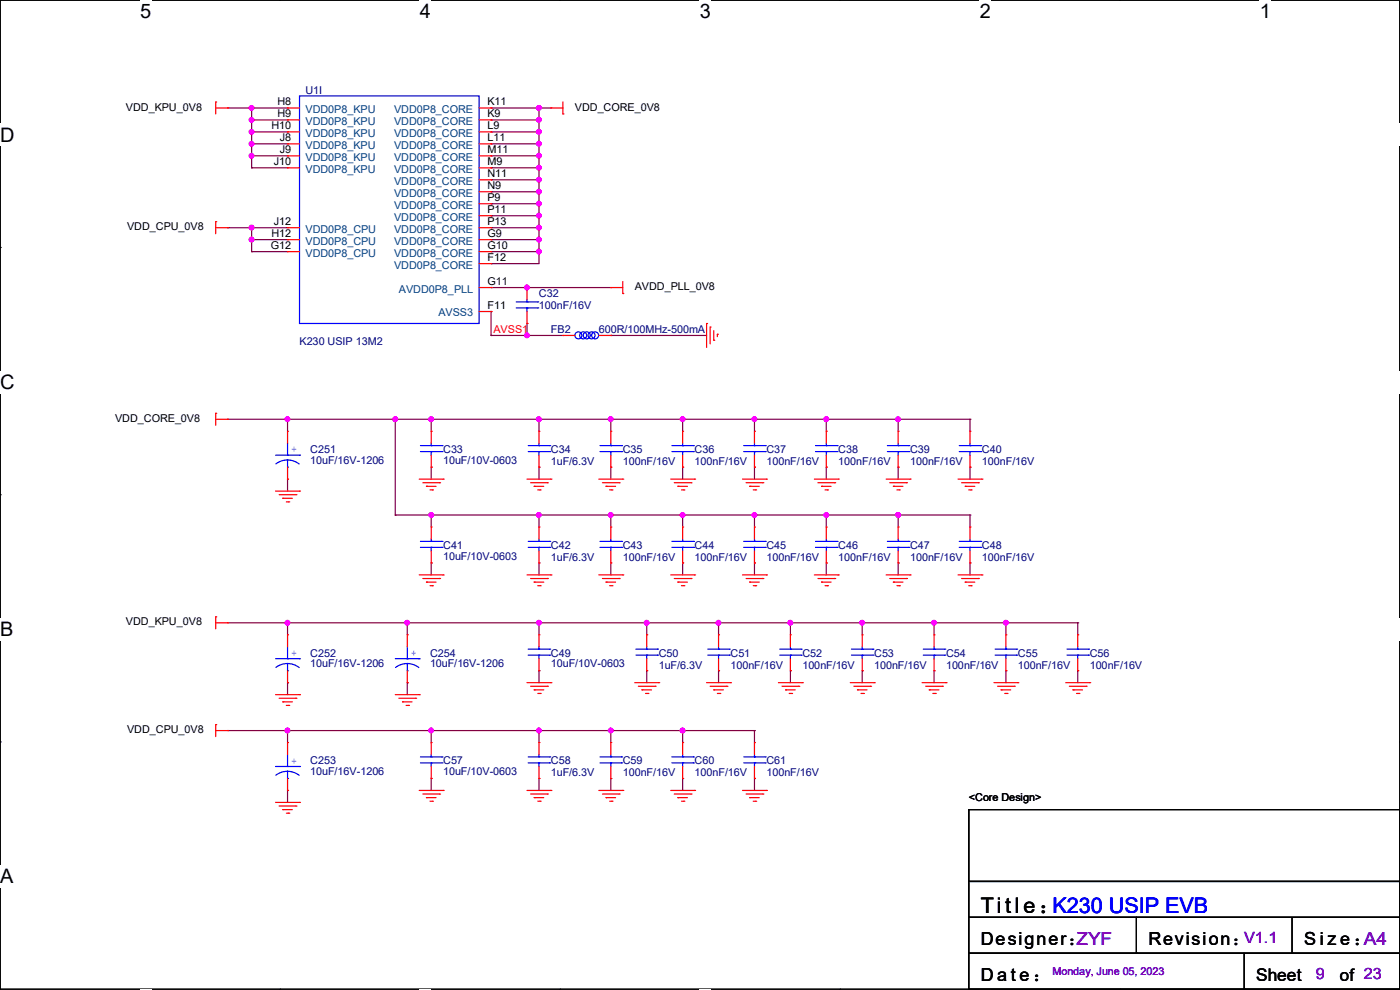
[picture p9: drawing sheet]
<svg xmlns="http://www.w3.org/2000/svg" width="297mm" height="210mm" viewBox="0 0 297 210" stroke-linecap="round" stroke-linejoin="round" font-family="sans-serif">
<path d="M0 0h297v209.8h-297z" fill="none" stroke="#000" stroke-width=".25"/>
<g fill="#fff">
<path d="M29.7 0h2.4v4.8h-2.4z"/>
<path d="M29.7 209.8h2.4v.2h-2.4z"/>
</g>
<path d="M59.4 0h.1M59.4 209.8h.1" fill="none" stroke="#000" stroke-width=".25"/>
<g fill="#fff">
<path d="M89.1 0h2.3v4.8h-2.3z"/>
<path d="M89.1 209.8h2.3v.2h-2.3z"/>
</g>
<path d="M118.8 0h.1M118.8 209.8h.1" fill="none" stroke="#000" stroke-width=".25"/>
<g fill="#fff">
<path d="M148.5 0h2.3v4.8h-2.3z"/>
<path d="M148.5 209.8h2.3v.2h-2.3z"/>
</g>
<path d="M178.2 0h.1M178.2 209.8h.1" fill="none" stroke="#000" stroke-width=".25"/>
<g fill="#fff">
<path d="M207.9 0h2.3v4.8h-2.3z"/>
<path d="M207.9 209.8h2.3v.2h-2.3z"/>
</g>
<path d="M237.6 0h.1M237.6 209.8h.1" fill="none" stroke="#000" stroke-width=".25"/>
<g fill="#fff">
<path d="M267.3 0h2.3v4.8h-2.3z"/>
<path d="M267.3 209.8h2.3v.2h-2.3z"/>
<path d="M0 26.2h3.1v4.8h-3.1z"/>
<path d="M297 26.2v4.8z"/>
<path d="M0 78.7h3.1v4.7h-3.1z"/>
<path d="M297 78.7v4.7z"/>
</g>
<path d="M0 52.5h.1M297 52.5h.1" fill="none" stroke="#000" stroke-width=".25"/>
<g fill="#fff">
<path d="M0 131.1h2.9v4.8h-2.9z"/>
<path d="M297 131.1v4.8z"/>
</g>
<path d="M0 104.9h.1M297 104.9h.1" fill="none" stroke="#000" stroke-width=".25"/>
<g fill="#fff">
<path d="M0 183.6h2.9v4.7h-2.9z"/>
<path d="M296.9 183.6h.1v4.7h-.1z"/>
</g>
<path d="M0 157.4h.1M297 157.4h.1M205.5 171.7h91.5v15.3h-91.5zM205.5 187h91.5v7.6h-91.5zM205.5 194.6h91.5v7.6h-91.5zM241.1 194.6v7.6M274.1 194.6v7.6M205.5 202.2h91.5v7.6h-91.5zM241.1 202.2h.1M263.9 209.8h.1M263.9 202.2v7.6M274.1 202.2h.1" fill="none" stroke="#000" stroke-width=".25"/>
<g fill="none" stroke="#800040" stroke-width=".25">
<path d="M48.3 22.9h.1M48.3 22.9h12.7M53.4 25.4h.1M53.4 22.9h.1M53.4 28h.1M53.4 30.5h.1M53.4 33.1h.1M53.4 35.6h.1M53.4 25.4h7.6M53.4 22.9v12.7M53.4 28h7.6M53.4 30.5h7.6"/>
<path d="M53.4 33.1h7.6M53.4 35.6h7.6M104.2 22.9h.1M104.2 25.4h.1M104.2 28h.1M104.2 30.5h.1M104.2 33.1h.1M104.2 35.6h.1M104.2 38.1h.1M104.2 22.9h12.7M104.2 25.4h10.1M104.2 28h10.1"/>
<path d="M104.2 30.5h10.1M104.2 33.1h10.1M104.2 35.6h10.1M104.2 38.1h10.1M114.3 22.9h.1M114.3 25.4h.1M114.3 28h.1M114.3 30.5h.1M114.3 33.1h.1M114.3 35.6h.1M114.3 38.1h.1M114.3 22.9v33h-10.1"/>
<path d="M48.3 48.3h.1M48.3 48.3h12.7M53.4 50.8h.1M53.4 48.3h.1M53.4 53.4h.1M53.4 48.3v5.1M53.4 50.8h7.6M53.4 53.4h7.6M104.2 40.7h.1M104.2 43.2h.1M104.2 45.8h.1M104.2 48.3h.1"/>
<path d="M104.2 50.8h.1M104.2 53.4h.1M104.2 55.9h.1M104.2 40.7h10.1M104.2 43.2h10.1M104.2 45.8h10.1M104.2 48.3h10.1M104.2 50.8h10.1M104.2 53.4h10.1M114.3 53.4h.1M114.3 40.7h.1M114.3 43.2h.1"/>
<path d="M114.3 45.8h.1M114.3 48.3h.1M114.3 50.8h.1M104.2 61h.1M104.2 66.1h.1M104.2 71.2h.1M104.2 61h25.4M104.2 71.2h15.2M104.2 66.1v5.1M111.8 68.6h.1M111.8 61h.1M111.8 71.2h.1"/>
<path d="M111.8 68.6v2.6M129.6 71.2h.1M129.6 71.2h20.3M48.3 88.9h157.5M61 88.9h.1M61 88.9v2.6M83.9 88.9h.1M83.9 88.9v20.4M91.5 99.1h.1M91.5 88.9h.1M91.5 88.9v2.6M91.5 99.1v2.5"/>
<path d="M114.3 88.9h.1M114.3 99.1h.1M114.3 88.9v2.6M114.3 99.1v2.5M129.6 99.1h.1M129.6 88.9h.1M129.6 88.9v2.6M129.6 99.1v2.5M144.8 99.1h.1M144.8 88.9h.1M144.8 88.9v2.6M144.8 99.1v2.5"/>
<path d="M160.1 99.1h.1M160.1 88.9h.1M160.1 88.9v2.6M160.1 99.1v2.5M175.3 99.1h.1M175.3 88.9h.1M175.3 88.9v2.6M175.3 99.1v2.5M190.5 99.1h.1M190.5 88.9h.1M190.5 88.9v2.6M190.5 99.1v2.5"/>
<path d="M205.8 99.1h.1M205.8 88.9h.1M205.8 88.9v2.6M205.8 99.1v2.5M61 101.6h.1M61 101.6v2.6M83.9 109.3h.1M83.9 109.3h121.9M91.5 119.4h.1M91.5 109.3h.1M91.5 109.3v2.5M91.5 119.4v2.6"/>
<path d="M114.3 109.3h.1M114.3 119.4h.1M114.3 109.3v2.5M114.3 119.4v2.6M129.6 119.4h.1M129.6 109.3h.1M129.6 109.3v2.5M129.6 119.4v2.6M144.8 119.4h.1M144.8 109.3h.1M144.8 109.3v2.5M144.8 119.4v2.6"/>
<path d="M160.1 119.4h.1M160.1 109.3h.1M160.1 109.3v2.5M160.1 119.4v2.6M175.3 119.4h.1M175.3 109.3h.1M175.3 109.3v2.5M175.3 119.4v2.6M190.5 119.4h.1M190.5 109.3h.1M190.5 109.3v2.5M190.5 119.4v2.6"/>
<path d="M205.8 119.4h.1M205.8 109.3h.1M205.8 109.3v2.5M205.8 119.4v2.6M48.3 132.1h180.3M61 132.1h.1M61 132.1v2.6M86.4 132.1h.1M86.4 132.1v2.6M114.3 132.1h.1M114.3 132.1v2.6M137.2 132.1h.1"/>
<path d="M137.2 132.1v2.6M152.4 132.1h.1M152.4 132.1v2.6M167.7 132.1h.1M167.7 132.1v2.6M182.9 132.1h.1M182.9 132.1v2.6M198.2 132.1h.1M198.2 132.1v2.6M213.4 132.1h.1M213.4 132.1v2.6M228.6 132.1h.1"/>
<path d="M228.6 132.1v2.6M48.3 155h111.8M61 155h.1M61 144.8h.1M61 144.8v2.6M61 155v2.5M86.4 144.8h.1M86.4 144.8v2.6M91.5 155h.1M91.5 155v2.5M114.3 142.3h.1M114.3 155h.1"/>
<path d="M114.3 142.3v2.5M114.3 155v2.5M129.6 155h.1M129.6 155v2.5M137.2 142.3h.1M137.2 142.3v2.5M144.8 155h.1M144.8 155v2.5M152.4 142.3h.1M152.4 142.3v2.5M160.1 155h.1M160.1 155v2.5"/>
<path d="M167.7 142.3h.1M167.7 142.3v2.5M182.9 142.3h.1M182.9 142.3v2.5M198.2 142.3h.1M198.2 142.3v2.5M213.4 142.3h.1M213.4 142.3v2.5M228.6 142.3h.1M228.6 142.3v2.5M61 167.7h.1M61 167.7v2.5"/>
<path d="M91.5 165.1h.1M91.5 165.1v2.6M114.3 165.1h.1M114.3 165.1v2.6M129.6 165.1h.1M129.6 165.1v2.6M144.8 165.1h.1M144.8 165.1v2.6M160.1 165.1h.1M160.1 165.1v2.6"/>
</g>
<g fill="#f0f" stroke="#f0f" stroke-width=".25">
<circle cx="114.3" cy="88.9" r=".49"/>
<circle cx="91.5" cy="88.9" r=".49"/>
<circle cx="129.6" cy="88.9" r=".49"/>
<circle cx="160" cy="88.9" r=".49"/>
<circle cx="144.8" cy="88.9" r=".49"/>
<circle cx="114.3" cy="109.2" r=".49"/>
<circle cx="91.5" cy="109.2" r=".49"/>
<circle cx="129.6" cy="109.2" r=".49"/>
<circle cx="160" cy="109.2" r=".49"/>
<circle cx="144.8" cy="109.2" r=".49"/>
<circle cx="190.5" cy="88.9" r=".49"/>
<circle cx="175.3" cy="88.9" r=".49"/>
<circle cx="190.5" cy="109.2" r=".49"/>
<circle cx="175.3" cy="109.2" r=".49"/>
<circle cx="83.8" cy="88.9" r=".49"/>
<circle cx="152.4" cy="132.1" r=".49"/>
<circle cx="137.2" cy="132.1" r=".49"/>
<circle cx="167.7" cy="132.1" r=".49"/>
<circle cx="198.1" cy="132.1" r=".49"/>
<circle cx="182.9" cy="132.1" r=".49"/>
<circle cx="213.4" cy="132.1" r=".49"/>
<circle cx="114.3" cy="22.9" r=".49"/>
<circle cx="53.4" cy="22.9" r=".49"/>
<circle cx="53.4" cy="28" r=".49"/>
<circle cx="53.4" cy="25.4" r=".49"/>
<circle cx="53.4" cy="30.5" r=".49"/>
<circle cx="53.4" cy="33" r=".49"/>
<circle cx="114.3" cy="30.5" r=".49"/>
<circle cx="114.3" cy="33" r=".49"/>
<circle cx="114.3" cy="35.6" r=".49"/>
<circle cx="114.3" cy="38.1" r=".49"/>
<circle cx="114.3" cy="40.7" r=".49"/>
<circle cx="114.3" cy="43.2" r=".49"/>
<circle cx="114.3" cy="45.7" r=".49"/>
<circle cx="114.3" cy="48.3" r=".49"/>
<circle cx="114.3" cy="28" r=".49"/>
<circle cx="114.3" cy="25.4" r=".49"/>
<circle cx="114.3" cy="53.4" r=".49"/>
<circle cx="114.3" cy="50.8" r=".49"/>
<circle cx="53.4" cy="48.3" r=".49"/>
<circle cx="53.4" cy="50.8" r=".49"/>
<circle cx="111.8" cy="61" r=".49"/>
<circle cx="111.8" cy="71.1" r=".49"/>
<circle cx="114.3" cy="155" r=".49"/>
<circle cx="91.5" cy="155" r=".49"/>
<circle cx="129.6" cy="155" r=".49"/>
<circle cx="144.8" cy="155" r=".49"/>
<circle cx="61" cy="88.9" r=".49"/>
<circle cx="61" cy="155" r=".49"/>
<circle cx="61" cy="132.1" r=".49"/>
<circle cx="86.4" cy="132.1" r=".49"/>
<circle cx="114.3" cy="132.1" r=".49"/>
</g>
<g fill="none" stroke="#f00" stroke-width=".25">
<path d="M45.8 21.6h.1M45.8 21.6v2.6M45.8 22.9h2.5M48.3 22.9h.1M61 22.9h.1M61 25.4h.1M61 28h.1M61 30.5h.1M61 33.1h.1M61 35.6h.1M61 22.9h2.5M61 25.4h2.5"/>
<path d="M61 28h2.5M61 30.5h2.5M61 33.1h2.5M61 35.6h2.5M101.6 22.9h2.6M101.6 25.4h2.6M101.6 28h2.6M101.6 30.5h2.6M101.6 33.1h2.6M101.6 35.6h2.6M101.6 38.1h2.6M104.2 22.9h.1"/>
<path d="M104.2 25.4h.1M104.2 28h.1M104.2 30.5h.1M104.2 33.1h.1M104.2 35.6h.1M104.2 38.1h.1M116.9 22.9h.1M116.9 22.9h2.5M119.4 24.2h.1M119.4 21.6v2.6M45.8 47h.1M45.8 47v2.6"/>
<path d="M45.8 48.3h2.5M48.3 48.3h.1M61 48.3h.1M61 50.8h.1M61 53.4h.1M61 48.3h2.5M61 50.8h2.5M61 53.4h2.5M101.6 48.3h2.6M101.6 50.8h2.6M101.6 53.4h2.6M101.6 40.7h2.6"/>
<path d="M101.6 43.2h2.6M101.6 45.8h2.6M101.6 55.9h2.6M104.2 40.7h.1M104.2 43.2h.1M104.2 45.8h.1M104.2 48.3h.1M104.2 50.8h.1M104.2 53.4h.1M104.2 55.9h.1M132.1 59.7v2.6M101.6 61h2.6"/>
<path d="M101.6 66.1h2.6M104.2 61h.1M104.2 66.1h.1M111.8 61h.1M111.8 68.6h.1M111.8 61v2.5M111.8 66.1v2.5M119.4 71.2h.1M119.4 71.2h2.6M127 71.2h2.6M129.6 61h.1M129.6 71.2h.1"/>
<path d="M129.6 61h2.5M132.1 62.3h.1M149.9 68.6h.1M149.9 68.6v5.1M150.7 69.4h.1M150.7 69.4v3.5M151.4 72.2h.1M151.4 70.1v2.1M152.2 70.9h.1M152.2 70.9v.5M45.8 87.7h.1M45.8 88.9h2.5"/>
<path d="M45.8 87.7v2.5M48.3 88.9h.1M61 91.5h.1M61 91.5v2.5M61 99.1v2.5M91.5 91.5h.1M91.5 99.1h.1M91.5 91.5v2.5M91.5 96.6v2.5M114.3 91.5h.1M114.3 99.1h.1M114.3 91.5v2.5"/>
<path d="M114.3 96.6v2.5M129.6 91.5h.1M129.6 99.1h.1M129.6 91.5v2.5M129.6 96.6v2.5M144.8 91.5h.1M144.8 99.1h.1M144.8 91.5v2.5M144.8 96.6v2.5M160.1 91.5h.1M160.1 99.1h.1M160.1 91.5v2.5"/>
<path d="M160.1 96.6v2.5M175.3 91.5h.1M175.3 99.1h.1M175.3 91.5v2.5M175.3 96.6v2.5M190.5 91.5h.1M190.5 99.1h.1M190.5 91.5v2.5M190.5 96.6v2.5M205.8 91.5h.1M205.8 99.1h.1M205.8 91.5v2.5"/>
<path d="M205.8 96.6v2.5M58.5 104.2h5M59.2 104.9h3.6M60 105.7h.1M60 105.7h2M60.7 106.5h.6M61 101.6h.1M61.3 106.5h.1M62.8 104.9h.1M63.5 104.2h.1M88.9 101.6h5.1M89.7 102.4h3.6"/>
<path d="M90.5 103.2h.1M90.5 103.2h2M91.2 103.9h.5M91.5 111.8h.1M91.5 119.4h.1M91.5 111.8v2.5M91.5 116.9v2.5M91.7 103.9h.1M93.3 102.4h.1M94 101.6h.1M111.8 101.6h5.1M112.6 102.4h3.5"/>
<path d="M113.3 103.2h.1M113.3 103.2h2.1M114.1 103.9h.5M114.3 111.8h.1M114.3 119.4h.1M114.3 111.8v2.5M114.3 116.9v2.5M114.6 103.9h.1M116.1 102.4h.1M116.9 101.6h.1M127 101.6h5.1M127.8 102.4h3.6"/>
<path d="M128.6 103.2h.1M128.6 103.2h2M129.3 103.9h.5M129.6 111.8h.1M129.6 119.4h.1M129.6 111.8v2.5M129.6 116.9v2.5M129.8 103.9h.1M131.4 102.4h.1M132.1 101.6h.1M142.3 101.6h5.1M143 102.4h3.6"/>
<path d="M143.8 103.2h.1M143.8 103.2h2M144.6 103.9h.5M144.8 111.8h.1M144.8 119.4h.1M144.8 111.8v2.5M144.8 116.9v2.5M145.1 103.9h.1M146.6 102.4h.1M147.4 101.6h.1M157.5 101.6h5.1M158.3 102.4h3.5"/>
<path d="M159 103.2h.1M159 103.2h2.1M159.8 103.9h.5M160.1 111.8h.1M160.1 119.4h.1M160.1 111.8v2.5M160.1 116.9v2.5M160.3 103.9h.1M161.8 102.4h.1M162.6 101.6h.1M172.8 101.6h5M173.5 102.4h3.6"/>
<path d="M174.3 103.2h.1M174.3 103.2h2M175 103.9h.6M175.3 111.8h.1M175.3 119.4h.1M175.3 111.8v2.5M175.3 116.9v2.5M175.6 103.9h.1M177.1 102.4h.1M177.8 101.6h.1M188 101.6h5.1M188.8 102.4h3.5"/>
<path d="M189.5 103.2h.1M189.5 103.2h2.1M190.3 103.9h.5M190.5 111.8h.1M190.5 119.4h.1M190.5 111.8v2.5M190.5 116.9v2.5M190.8 103.9h.1M192.3 102.4h.1M193.1 101.6h.1M203.2 101.6h5.1M204 102.4h3.6"/>
<path d="M204.8 103.2h.1M204.8 103.2h2M205.5 103.9h.5M205.8 111.8h.1M205.8 119.4h.1M205.8 111.8v2.5M205.8 116.9v2.5M206 103.9h.1M207.6 102.4h.1M208.3 101.6h.1M45.8 130.9h.1M45.8 130.9v2.5"/>
<path d="M45.8 132.1h2.5M48.3 132.1h.1M61 134.7h.1M61 134.7v2.5M86.4 134.7h.1M86.4 134.7v2.5M88.9 122h5.1M89.7 122.7h3.6M90.5 123.5h.1M90.5 123.5h2M91.2 124.2h.5M91.7 124.2h.1"/>
<path d="M93.3 122.7h.1M94 122h.1M111.8 122h5.1M112.6 122.7h3.5M113.3 123.5h.1M113.3 123.5h2.1M114.1 124.2h.5M114.3 134.7h.1M114.3 134.7v2.5M114.3 139.7v2.6M114.6 124.2h.1M116.1 122.7h.1"/>
<path d="M116.9 122h.1M127 122h5.1M127.8 122.7h3.6M128.6 123.5h.1M128.6 123.5h2M129.3 124.2h.5M129.8 124.2h.1M131.4 122.7h.1M132.1 122h.1M137.2 134.7h.1M137.2 134.7v2.5M137.2 139.7v2.6"/>
<path d="M142.3 122h5.1M143 122.7h3.6M143.8 123.5h.1M143.8 123.5h2M144.6 124.2h.5M145.1 124.2h.1M146.6 122.7h.1M147.4 122h.1M152.4 134.7h.1M152.4 134.7v2.5M152.4 139.7v2.6M157.5 122h5.1"/>
<path d="M158.3 122.7h3.5M159 123.5h.1M159 123.5h2.1M159.8 124.2h.5M160.3 124.2h.1M161.8 122.7h.1M162.6 122h.1M167.7 134.7h.1M167.7 134.7v2.5M167.7 139.7v2.6M172.8 122h5M173.5 122.7h3.6"/>
<path d="M174.3 123.5h.1M174.3 123.5h2M175 124.2h.6M175.6 124.2h.1M177.1 122.7h.1M177.8 122h.1M182.9 134.7h.1M182.9 134.7v2.5M182.9 139.7v2.6M188 122h5.1M188.8 122.7h3.5M189.5 123.5h.1"/>
<path d="M189.5 123.5h2.1M190.3 124.2h.5M190.8 124.2h.1M192.3 122.7h.1M193.1 122h.1M198.2 134.7h.1M198.2 134.7v2.5M198.2 139.7v2.6M203.2 122h5.1M204 122.7h3.6M204.8 123.5h.1M204.8 123.5h2"/>
<path d="M205.5 124.2h.5M206 124.2h.1M207.6 122.7h.1M208.3 122h.1M213.4 134.7h.1M213.4 134.7v2.5M213.4 139.7v2.6M228.6 134.7h.1M228.6 134.7v2.5M228.6 139.7v2.6M45.8 153.7h.1M45.8 153.7v2.6"/>
<path d="M45.8 155h2.5M48.3 155h.1M58.5 147.4h5M59.2 148.1h3.6M60 148.9h.1M60 148.9h2M60.7 149.6h.6M61 144.8h.1M61 157.5h.1M61 142.3v2.5M61 157.5v2.6M61.3 149.6h.1"/>
<path d="M62.8 148.1h.1M63.5 147.4h.1M83.9 147.4h5M84.6 148.1h3.6M85.4 148.9h.1M85.4 148.9h2M86.1 149.6h.6M86.4 144.8h.1M86.4 142.3v2.5M86.7 149.6h.1M88.2 148.1h.1M88.9 147.4h.1"/>
<path d="M91.5 157.5h.1M91.5 157.5v2.6M111.8 144.8h5.1M112.6 145.6h3.5M113.3 146.3h.1M113.3 146.3h2.1M114.1 147.1h.5M114.3 157.5h.1M114.3 142.3h.1M114.3 157.5v2.6M114.6 147.1h.1M116.1 145.6h.1"/>
<path d="M116.9 144.8h.1M129.6 157.5h.1M129.6 157.5v2.6M134.7 144.8h5M135.4 145.6h3.6M136.2 146.3h.1M136.2 146.3h2M136.9 147.1h.6M137.2 142.3h.1M137.5 147.1h.1M139 145.6h.1M139.7 144.8h.1"/>
<path d="M144.8 157.5h.1M144.8 157.5v2.6M149.9 144.8h5.1M150.7 145.6h3.5M151.4 146.3h.1M151.4 146.3h2.1M152.2 147.1h.5M152.4 142.3h.1M152.7 147.1h.1M154.2 145.6h.1M155 144.8h.1M160.1 157.5h.1"/>
<path d="M160.1 157.5v2.6M165.1 144.8h5.1M165.9 145.6h3.6M166.7 146.3h.1M166.7 146.3h2M167.4 147.1h.5M167.7 142.3h.1M167.9 147.1h.1M169.5 145.6h.1M170.2 144.8h.1M180.4 144.8h5.1M181.1 145.6h3.6"/>
<path d="M181.9 146.3h.1M181.9 146.3h2M182.7 147.1h.5M182.9 142.3h.1M183.2 147.1h.1M184.7 145.6h.1M185.5 144.8h.1M195.6 144.8h5.1M196.4 145.6h3.5M197.1 146.3h.1M197.1 146.3h2.1M197.9 147.1h.5"/>
<path d="M198.2 142.3h.1M198.4 147.1h.1M199.9 145.6h.1M200.7 144.8h.1M210.9 144.8h5M211.6 145.6h3.6M212.4 146.3h.1M212.4 146.3h2M213.1 147.1h.6M213.4 142.3h.1M213.7 147.1h.1M215.2 145.6h.1"/>
<path d="M215.9 144.8h.1M226.1 144.8h5.1M226.9 145.6h3.5M227.6 146.3h.1M227.6 146.3h2.1M228.4 147.1h.5M228.6 142.3h.1M228.9 147.1h.1M230.4 145.6h.1M231.2 144.8h.1M58.5 170.2h5M59.2 171h3.6"/>
<path d="M60 171.7h.1M60 171.7h2M60.7 172.5h.6M61 167.7h.1M61 165.1v2.6M61.3 172.5h.1M62.8 171h.1M63.5 170.2h.1M88.9 167.7h5.1M89.7 168.4h3.6M90.5 169.2h.1M90.5 169.2h2"/>
<path d="M91.2 170h.5M91.5 165.1h.1M91.5 162.6v2.5M91.7 170h.1M93.3 168.4h.1M94 167.7h.1M111.8 167.7h5.1M112.6 168.4h3.5M113.3 169.2h.1M113.3 169.2h2.1M114.1 170h.5M114.3 165.1h.1"/>
<path d="M114.3 162.6v2.5M114.6 170h.1M116.1 168.4h.1M116.9 167.7h.1M127 167.7h5.1M127.8 168.4h3.6M128.6 169.2h.1M128.6 169.2h2M129.3 170h.5M129.6 165.1h.1M129.6 162.6v2.5M129.8 170h.1"/>
<path d="M131.4 168.4h.1M132.1 167.7h.1M142.3 167.7h5.1M143 168.4h3.6M143.8 169.2h.1M143.8 169.2h2M144.6 170h.5M144.8 165.1h.1M144.8 162.6v2.5M145.1 170h.1M146.6 168.4h.1M147.4 167.7h.1"/>
<path d="M157.5 167.7h5.1M158.3 168.4h3.5M159 169.2h.1M159 169.2h2.1M159.8 170h.5M160.1 165.1h.1M160.1 162.6v2.5M160.3 170h.1M161.8 168.4h.1M162.6 167.7h.1"/>
</g>
<g fill="none" stroke="#00f" stroke-width=".25">
<path d="M63.5 20.4h38.1v48.2h-38.1zM109.5 65.3h4.6M109.5 64.1h4.6M111.8 64.1h.1M111.8 65.3h.1M111.8 63.5v.6M111.8 65.3v.8M114.1 65.3h.1M114.1 64.1h.1M58.5 96.6h5M61 99.1h.1M61 96.6h.1"/>
<path d="M61 97.6l1.6 .3 .9 .5M61 97.6l-1.1 .1-1.4 .7M61 94v2.6M61 97.6v1.5M63.5 96.6h.1M89.2 95.8h4.6M89.2 94.5h4.6M91.5 94.5h.1M91.5 95.8h.1M91.5 94v.5M91.5 95.8v.8M93.8 95.8h.1"/>
<path d="M93.8 94.5h.1M112.1 95.8h4.5M112.1 94.5h4.5M114.3 94.5h.1M114.3 95.8h.1M114.3 94v.5M114.3 95.8v.8M116.6 95.8h.1M116.6 94.5h.1M127.3 95.8h4.6M127.3 94.5h4.6M129.6 94.5h.1"/>
<path d="M129.6 95.8h.1M129.6 94v.5M129.6 95.8v.8M131.9 95.8h.1M131.9 94.5h.1M142.5 95.8h4.6M142.5 94.5h4.6M144.8 94.5h.1M144.8 95.8h.1M144.8 94v.5M144.8 95.8v.8M147.1 95.8h.1"/>
<path d="M147.1 94.5h.1M157.8 95.8h4.5M157.8 94.5h4.5M160.1 94.5h.1M160.1 95.8h.1M160.1 94v.5M160.1 95.8v.8M162.3 95.8h.1M162.3 94.5h.1M173 95.8h4.6M173 94.5h4.6M175.3 94.5h.1"/>
<path d="M175.3 95.8h.1M175.3 94v.5M175.3 95.8v.8M177.6 95.8h.1M177.6 94.5h.1M188.3 95.8h4.5M188.3 94.5h4.5M190.5 94.5h.1M190.5 95.8h.1M190.5 94v.5M190.5 95.8v.8M192.8 95.8h.1"/>
<path d="M192.8 94.5h.1M203.5 95.8h4.6M203.5 94.5h4.6M205.8 94.5h.1M205.8 95.8h.1M205.8 94v.5M205.8 95.8v.8M208.1 95.8h.1M208.1 94.5h.1M89.2 116.1h4.6M89.2 114.9h4.6M91.5 114.9h.1"/>
<path d="M91.5 116.1h.1M91.5 114.3v.6M91.5 116.1v.8M93.8 116.1h.1M93.8 114.9h.1M112.1 116.1h4.5M112.1 114.9h4.5M114.3 114.9h.1M114.3 116.1h.1M114.3 114.3v.6M114.3 116.1v.8M116.6 116.1h.1"/>
<path d="M116.6 114.9h.1M127.3 116.1h4.6M127.3 114.9h4.6M129.6 114.9h.1M129.6 116.1h.1M129.6 114.3v.6M129.6 116.1v.8M131.9 116.1h.1M131.9 114.9h.1M142.5 116.1h4.6M142.5 114.9h4.6M144.8 114.9h.1"/>
<path d="M144.8 116.1h.1M144.8 114.3v.6M144.8 116.1v.8M147.1 116.1h.1M147.1 114.9h.1M157.8 116.1h4.5M157.8 114.9h4.5M160.1 114.9h.1M160.1 116.1h.1M160.1 114.3v.6M160.1 116.1v.8M162.3 116.1h.1"/>
<path d="M162.3 114.9h.1M173 116.1h4.6M173 114.9h4.6M175.3 114.9h.1M175.3 116.1h.1M175.3 114.3v.6M175.3 116.1v.8M177.6 116.1h.1M177.6 114.9h.1M188.3 116.1h4.5M188.3 114.9h4.5M190.5 114.9h.1"/>
<path d="M190.5 116.1h.1M190.5 114.3v.6M190.5 116.1v.8M192.8 116.1h.1M192.8 114.9h.1M203.5 116.1h4.6M203.5 114.9h4.6M205.8 114.9h.1M205.8 116.1h.1M205.8 114.3v.6M205.8 116.1v.8M208.1 116.1h.1"/>
<path d="M208.1 114.9h.1M58.5 139.7h5M61 139.7h.1M61 137.2v2.5M63.5 139.7h.1M83.9 139.7h5M86.4 139.7h.1M86.4 137.2v2.5M88.9 139.7h.1M112.1 139h4.5M112.1 137.7h4.5M114.3 137.7h.1"/>
<path d="M114.3 139h.1M114.3 137.2v.5M114.3 139v.7M116.6 139h.1M116.6 137.7h.1M134.9 139h4.6M134.9 137.7h4.6M137.2 137.7h.1M137.2 139h.1M137.2 137.2v.5M137.2 139v.7M139.5 139h.1"/>
<path d="M139.5 137.7h.1M150.2 139h4.5M150.2 137.7h4.5M152.4 137.7h.1M152.4 139h.1M152.4 137.2v.5M152.4 139v.7M154.7 139h.1M154.7 137.7h.1M165.4 139h4.6M165.4 137.7h4.6M167.7 137.7h.1"/>
<path d="M167.7 139h.1M167.7 137.2v.5M167.7 139v.7M170 139h.1M170 137.7h.1M180.6 139h4.6M180.6 137.7h4.6M182.9 137.7h.1M182.9 139h.1M182.9 137.2v.5M182.9 139v.7M185.2 139h.1"/>
<path d="M185.2 137.7h.1M195.9 139h4.5M195.9 137.7h4.5M198.2 137.7h.1M198.2 139h.1M198.2 137.2v.5M198.2 139v.7M200.4 139h.1M200.4 137.7h.1M211.1 139h4.6M211.1 137.7h4.6M213.4 137.7h.1"/>
<path d="M213.4 139h.1M213.4 137.2v.5M213.4 139v.7M215.7 139h.1M215.7 137.7h.1M226.4 139h4.5M226.4 137.7h4.5M228.6 137.7h.1M228.6 139h.1M228.6 137.2v.5M228.6 139v.7M230.9 139h.1"/>
<path d="M230.9 137.7h.1M61 142.3h.1M61 140.8l1.6 .3 .9 .5M61 140.8l-1.1 .1-1.4 .7M61 140.8v1.5M86.4 142.3h.1M86.4 140.8l1.6 .3 .9 .5M86.4 140.8l-1.1 .1-1.4 .7M86.4 140.8v1.5M58.5 162.6h5M61 165.1h.1M61 162.6h.1"/>
<path d="M61 163.6l1.6 .3 .9 .6M61 163.6l-1.1 .2-1.4 .7M61 160.1v2.5M61 163.6v1.5M63.5 162.6h.1M89.2 161.8h4.6M89.2 160.6h4.6M91.5 160.6h.1M91.5 161.8h.1M91.5 160.1v.5M91.5 161.8v.8M93.8 161.8h.1"/>
<path d="M93.8 160.6h.1M112.1 161.8h4.5M112.1 160.6h4.5M114.3 160.6h.1M114.3 161.8h.1M114.3 160.1v.5M114.3 161.8v.8M116.6 161.8h.1M116.6 160.6h.1M127.3 161.8h4.6M127.3 160.6h4.6M129.6 160.6h.1"/>
<path d="M129.6 161.8h.1M129.6 160.1v.5M129.6 161.8v.8M131.9 161.8h.1M131.9 160.6h.1M142.5 161.8h4.6M142.5 160.6h4.6M144.8 160.6h.1M144.8 161.8h.1M144.8 160.1v.5M144.8 161.8v.8M147.1 161.8h.1"/>
<path d="M147.1 160.6h.1M157.8 161.8h4.5M157.8 160.6h4.5M160.1 160.6h.1M160.1 161.8h.1M160.1 160.1v.5M160.1 161.8v.8M162.3 161.8h.1M162.3 160.6h.1"/>
<circle cx="122.7" cy="71.1" r=".74"/>
<circle cx="123.7" cy="71.1" r=".74"/>
<circle cx="124.5" cy="71.1" r=".74"/>
<circle cx="125.5" cy="71.1" r=".74"/>
<circle cx="126.3" cy="71.1" r=".74"/>
</g>
<text font-size="4.6" x="208.1" y="193.6">Titl e ：K230 USIP EVB</text>
<g font-size="4.2">
<text x="29.7" y="3.9">5</text>
<text x="89.1" y="3.9">4</text>
<text x="148.5" y="3.9">3</text>
<text x="207.9" y="3.9">2</text>
<text x="267.3" y="3.9">1</text>
<text x="0" y="30.1">D</text>
<text x="0" y="82.5">C</text>
<text x="0" y="135">B</text>
<text x="0" y="187.4">A</text>
<text x="297" y="187.4">A</text>
</g>
<g font-size="3.8">
<text x="208.1" y="200.5">Designer：</text>
<text x="243.6" y="200.5">Revision：</text>
<text x="276.6" y="200.5">S i z e ：A4</text>
<text x="208.1" y="208.2">D a t e ：</text>
</g>
<text font-size="3.8" fill="#8000ff" x="228.4" y="200.5">ZYF</text>
<text font-size="3.7" x="266.5" y="208.1">Sheet</text>
<text font-size="3.6" x="284.3" y="208">of 23</text>
<g font-size="3.3" fill="#8000ff">
<text x="263.9" y="200.1">V1.1</text>
<text x="279.2" y="207.7">9</text>
</g>
<g font-size="2.3">
<text x="26.7" y="23.5">VDD_KPU_0V8</text>
<text x="58.8" y="22.4">H8</text>
<text x="103.4" y="22.4">K11</text>
<text x="122" y="23.5">VDD_CORE_0V8</text>
<text x="57.6" y="27.4">H10</text>
<text x="58.8" y="24.9">H9</text>
<text x="59.4" y="30">J8</text>
<text x="103.4" y="24.9">K9</text>
<text x="103.4" y="27.4">L9</text>
<text x="103.4" y="30">L11</text>
<text x="58.1" y="35.1">J10</text>
<text x="59.4" y="32.5">J9</text>
<text x="103.4" y="32.5">M11</text>
<text x="103.4" y="35.1">M9</text>
<text x="103.4" y="37.6">N11</text>
<text x="103.4" y="40.1">N9</text>
<text x="58.1" y="47.8">J12</text>
<text x="103.4" y="42.7">P9</text>
<text x="103.4" y="45.2">P11</text>
<text x="103.4" y="47.8">P13</text>
<text x="27" y="48.9">VDD_CPU_0V8</text>
<text x="57.4" y="52.8">G12</text>
<text x="57.6" y="50.3">H12</text>
<text x="103.4" y="50.3">G9</text>
<text x="103.4" y="52.8">G10</text>
<text x="103.4" y="55.4">F12</text>
<text x="103.4" y="60.5">G11</text>
<text x="103.4" y="65.5">F11</text>
<text x="134.7" y="61.6">AVDD_PLL_0V8</text>
<text x="24.4" y="89.5">VDD_CORE_0V8</text>
<text x="26.7" y="132.7">VDD_KPU_0V8</text>
<text x="27" y="155.5">VDD_CPU_0V8</text>
<text x="205.5" y="170">&lt;Core Design&gt;</text>
</g>
<g font-size="2.3" fill="#000080">
<text x="64.8" y="19.9">U1I</text>
<text x="114.3" y="63.1">C32</text>
<text x="114.3" y="65.6">100nF/16V</text>
<text x="116.9" y="70.7">FB2</text>
<text x="127" y="70.7">600R/100MHz-500mA</text>
<text x="63.5" y="73.2">K230 USIP 13M2</text>
<text x="65.8" y="96.1">C251</text>
<text x="65.8" y="98.4">10uF/16V-1206</text>
<text x="94" y="96.1">C33</text>
<text x="94" y="98.4">10uF/10V-0603</text>
<text x="116.9" y="96.1">C34</text>
<text x="116.9" y="98.6">1uF/6.3V</text>
<text x="132.1" y="96.1">C35</text>
<text x="132.1" y="98.6">100nF/16V</text>
<text x="147.4" y="96.1">C36</text>
<text x="147.4" y="98.6">100nF/16V</text>
<text x="162.6" y="96.1">C37</text>
<text x="162.6" y="98.6">100nF/16V</text>
<text x="177.8" y="96.1">C38</text>
<text x="177.8" y="98.6">100nF/16V</text>
<text x="193.1" y="96.1">C39</text>
<text x="193.1" y="98.6">100nF/16V</text>
<text x="208.3" y="96.1">C40</text>
<text x="208.3" y="98.6">100nF/16V</text>
<text x="94" y="116.4">C41</text>
<text x="94" y="118.7">10uF/10V-0603</text>
<text x="116.9" y="116.4">C42</text>
<text x="116.9" y="119">1uF/6.3V</text>
<text x="132.1" y="116.4">C43</text>
<text x="132.1" y="119">100nF/16V</text>
<text x="147.4" y="116.4">C44</text>
<text x="147.4" y="119">100nF/16V</text>
<text x="162.6" y="116.4">C45</text>
<text x="162.6" y="119">100nF/16V</text>
<text x="177.8" y="116.4">C46</text>
<text x="177.8" y="119">100nF/16V</text>
<text x="193.1" y="116.4">C47</text>
<text x="193.1" y="119">100nF/16V</text>
<text x="208.3" y="116.4">C48</text>
<text x="208.3" y="119">100nF/16V</text>
<text x="65.8" y="139.3">C252</text>
<text x="65.8" y="141.6">10uF/16V-1206</text>
<text x="91.2" y="139.3">C254</text>
<text x="91.2" y="141.6">10uF/16V-1206</text>
<text x="116.9" y="139.3">C49</text>
<text x="116.9" y="141.6">10uF/10V-0603</text>
<text x="139.7" y="139.3">C50</text>
<text x="139.7" y="141.8">1uF/6.3V</text>
<text x="155" y="139.3">C51</text>
<text x="155" y="141.8">100nF/16V</text>
<text x="170.2" y="139.3">C52</text>
<text x="170.2" y="141.8">100nF/16V</text>
<text x="185.5" y="139.3">C53</text>
<text x="185.5" y="141.8">100nF/16V</text>
<text x="200.7" y="139.3">C54</text>
<text x="200.7" y="141.8">100nF/16V</text>
<text x="215.9" y="139.3">C55</text>
<text x="215.9" y="141.8">100nF/16V</text>
<text x="231.2" y="139.3">C56</text>
<text x="231.2" y="141.8">100nF/16V</text>
<text x="65.8" y="162.1">C253</text>
<text x="65.8" y="164.4">10uF/16V-1206</text>
<text x="94" y="162.1">C57</text>
<text x="94" y="164.4">10uF/10V-0603</text>
<text x="116.9" y="162.1">C58</text>
<text x="116.9" y="164.7">1uF/6.3V</text>
<text x="132.1" y="162.1">C59</text>
<text x="132.1" y="164.7">100nF/16V</text>
<text x="147.4" y="162.1">C60</text>
<text x="147.4" y="164.7">100nF/16V</text>
<text x="162.6" y="162.1">C61</text>
<text x="162.6" y="164.7">100nF/16V</text>
</g>
<g font-size="2.3" fill="#004080">
<text x="64.8" y="24">VDD0P8_KPU</text>
<text x="83.6" y="24">VDD0P8_CORE</text>
<text x="64.8" y="26.5">VDD0P8_KPU</text>
<text x="64.8" y="29">VDD0P8_KPU</text>
<text x="83.6" y="26.5">VDD0P8_CORE</text>
<text x="83.6" y="29">VDD0P8_CORE</text>
<text x="64.8" y="31.6">VDD0P8_KPU</text>
<text x="64.8" y="34.1">VDD0P8_KPU</text>
<text x="83.6" y="31.6">VDD0P8_CORE</text>
<text x="83.6" y="34.1">VDD0P8_CORE</text>
<text x="64.8" y="36.7">VDD0P8_KPU</text>
<text x="83.6" y="36.7">VDD0P8_CORE</text>
<text x="83.6" y="39.2">VDD0P8_CORE</text>
<text x="83.6" y="41.7">VDD0P8_CORE</text>
<text x="83.6" y="44.3">VDD0P8_CORE</text>
<text x="83.6" y="46.8">VDD0P8_CORE</text>
<text x="64.8" y="49.4">VDD0P8_CPU</text>
<text x="64.8" y="51.9">VDD0P8_CPU</text>
<text x="83.6" y="49.4">VDD0P8_CORE</text>
<text x="83.6" y="51.9">VDD0P8_CORE</text>
<text x="64.8" y="54.4">VDD0P8_CPU</text>
<text x="83.6" y="54.4">VDD0P8_CORE</text>
<text x="83.6" y="57">VDD0P8_CORE</text>
<text x="84.6" y="62.1">AVDD0P8_PLL</text>
<text x="93" y="67.1">AVSS3</text>
</g>
<text font-size="2.3" fill="#f00" x="104.7" y="70.7">AVSS1</text>
<text font-size="2.3" fill="#8000ff" x="223.3" y="206.8">Monday, June 05, 2023</text>
<g font-size="2.1" fill="#00f">
<text x="61.8" y="95.9">+</text>
<text x="61.8" y="139.1">+</text>
<text x="87.2" y="139.1">+</text>
<text x="61.8" y="162">+</text>
</g>
</svg>
